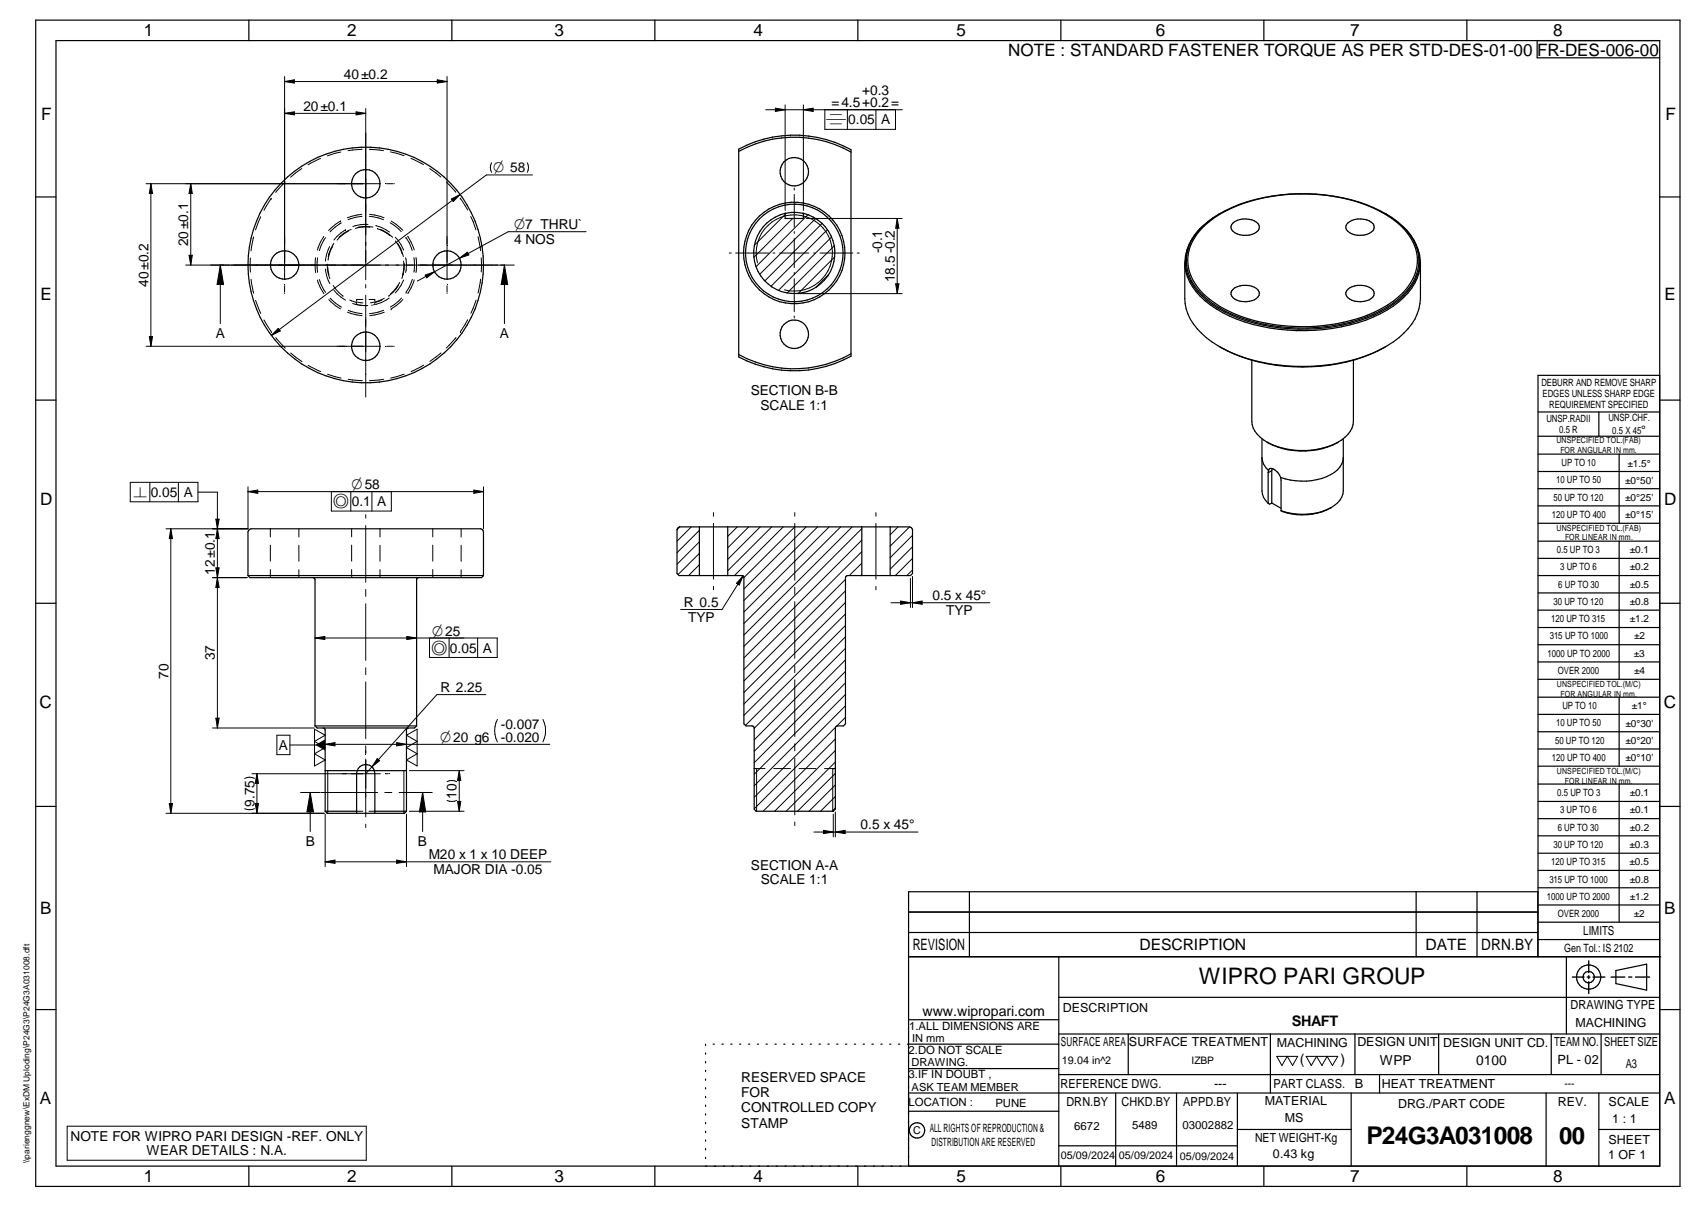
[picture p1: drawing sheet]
<svg xmlns="http://www.w3.org/2000/svg" width="420mm" height="297mm" viewBox="0 0 420 297" stroke-linecap="round" stroke-linejoin="round" font-family="sans-serif">
<g fill="none" stroke="#000" stroke-width=".3">
<path d="M8.8 5h405v287h-405zM13.8 10h395v277h-395zM61.3 5v5M111.3 5v5M161.3 5v5M211.3 5v5M261.3 5v5M311.3 5v5M361.3 5v5M378.6 10v4.2h30.2M181.9 37.3a28.5 28.5 0 0 1 27.7 .1M181.9 36.7a29 29 0 0 1 27.7 .1v50.9a29.1 29.1 0 0 1-27.7 .1z"/>
<path d="M8.8 48.5h5M193.4 52.5a10 10 0 0 0-6 15.4 10 10 0 0 0 16.5 0 10 10 0 0 0-6-15.4M193.4 52.5a10.8 10.8 0 0 1 4.5 0M197.9 52.5v1.3h-4.5v-1.3M296.2 55.8a31.7 31.7 0 0 1 17-7.5 45.4 45.4 0 0 1 26.7 3.6 18 18 0 0 1 8.8 8.5 10.8 10.8 0 0 1-3.3 12.2 31.7 31.7 0 0 1-17 7.5 43.9 43.9 0 0 1-28.2-4.5 15 15 0 0 1-7.9-10.2 11.4 11.4 0 0 1 3.9-9.6zM296.6 55.6a31.8 31.8 0 0 1 17.2-7.3 43.9 43.9 0 0 1 26.4 3.9 15.8 15.8 0 0 1 8.7 10 11.2 11.2 0 0 1-4.4 10.8 32.9 32.9 0 0 1-17.7 7 43.6 43.6 0 0 1-26.2-4.5 15.7 15.7 0 0 1-7.7-8.9 10.9 10.9 0 0 1 3.7-11zM296.6 55.3a11.5 11.5 0 0 0-3.6 14.1 22.8 22.8 0 0 0 13.6 9.8 47 47 0 0 0 33.4-2 18.4 18.4 0 0 0 9-8.7l.5-1.3 .3-2.6M300.6 52.5l-.2 .1a20.5 20.5 0 0 0-5.3 4.2M303.7 54.9a5 5 0 0 1 6.1 .1 1.53 1.53 0 0 1-.9 2.4 4.9 4.9 0 0 1-5.6-.8 1.26 1.26 0 0 1 .4-1.7zM332 54.9a5 5 0 0 1 6.1 .1 1.57 1.57 0 0 1-.9 2.4 4.9 4.9 0 0 1-5.6-.8 1.26 1.26 0 0 1 .4-1.7zM341.1 52.5l.1 .1a21 21 0 0 1 5.2 4.1M345.5 55.7l1 1"/>
<path d="M346.4 56.7a10.6 10.6 0 0 1 .4 14.8 26.4 26.4 0 0 1-13.9 8 46.8 46.8 0 0 1-31.2-2.7 17.6 17.6 0 0 1-9.4-9.9 10.7 10.7 0 0 1 2.8-10.1M346.5 56.7a13.9 13.9 0 0 1 3.2 6.2M408.8 48.5h5M291.8 64.6v8.8a12.6 12.6 0 0 0 5.3 9.7 37.6 37.6 0 0 0 22.6 7.1 40.6 40.6 0 0 0 23.5-6.1 13.8 13.8 0 0 0 6.6-10.7v-8.8M303.7 71.2a5 5 0 0 1 6.1 .2 1.53 1.53 0 0 1-.9 2.4 5.3 5.3 0 0 1-5.2-.5 1.29 1.29 0 0 1 0-2.1zM332 71.2a5 5 0 0 1 6.1 .2 1.57 1.57 0 0 1-.9 2.4 5 5 0 0 1-5.6-.9 1.22 1.22 0 0 1 .4-1.7zM349.7 62.9l.1 1.7M8.8 98.5h5M209.6 87.1a28.4 28.4 0 0 1-27.7 .1M300.3 85.3a44.6 44.6 0 0 0 37.3 1.9l3.7-1.9M308.3 88.6v15.1a6.3 6.3 0 0 0 4 5.3M333.3 88.6v15.1a6.3 6.3 0 0 1-4 5.3"/>
<path d="M408.8 92.4h-30v143.1M408.8 98.5h5M310.8 112.6a4.5 4.5 0 0 0 1.6 3.2M310.8 108v12.8a4.2 4.2 0 0 0 1.5 3.1M312.3 116.3v7.6M312.4 115.8l-.1 .5M313.2 115.8v8M313.2 115.8l-.9 .5M313.3 115.3a3.7 3.7 0 0 1 2.1 2.2M313.3 115.3h-.6l-.3 .5M313.3 115.3l-.1 .5M313.3 109.5a20.5 20.5 0 0 0 15 0"/>
<path d="M315.4 117.5l.1 8.2M329.4 108.9a18.6 18.6 0 0 1-17.2 0M330.8 112.6a5.5 5.5 0 0 1-4.1 4.7 16.1 16.1 0 0 1-11.3 .2M330.8 108v12.8a5.5 5.5 0 0 1-4 4.6 16.2 16.2 0 0 1-11.3 .3M378.8 101.4h30M378.8 107.4h30M378.8 111.8h30M378.8 116h30M393.8 101.4v6M398.8 111.8v17M166.9 130l.5-.3h56.6l.6 .3 .1 .3v10.8l-.5 .5h-15.5l-.5 .6v35.9l-.5 .5-1.7 .1-.3 .5v19.9l-.5 .5h-19l-.5-.5v-19.9l-.2-.5-1.8-.1-.5-.5v-36.2l-.5-.3h-15.5l-.5-.5zM172.2 129.7v11.9"/>
<path d="M179.2 129.7v11.9M212.2 129.7v11.9M219.2 129.7v11.9M313.2 123.8l-.5 .3-.4-.2M313.2 123.8l2.3 1.3M327.9 124.9a14.6 14.6 0 0 1-12.4 .8M378.8 120.3h30M378.8 124.5h30M378.8 128.8h30M378.8 133.2h30M378.8 137.4h30M398.8 133.2v34"/>
<path d="M8.8 148.5h5M61.1 141.6v-10.7l.7-.8h56.6l.5 .4 .2 .4v10.7M61.1 141.6h58M61.1 141.6l.5 .6h57l.5-.6M77.1 142.2l.5 .5v35.9M103.1 142.2l-.5 .2v.3v35.9M378.8 141.6h30M378.8 145.9h30M378.8 150.2h30M378.8 154.4h30M378.8 158.7h30M408.8 148.5h5"/>
<path d="M77.6 178.6h25M77.6 178.6l.5 .6h24l.5-.6M79.6 179.2l.4 .2 .1 .3v19.9M100.6 179.2l-.5 .2v.3v19.9M378.8 162.9h30M378.8 167.2h30M378.8 171.6h30M378.8 175.8h30M398.8 171.6v17M8.8 198.5h5M80.1 199.6l.5 .6h19l.5-.6M80.1 199.6h7.7"/>
<path d="M80.1 189.7h20M92.3 199.6h7.8M185.7 189.1h.6M205.1 189.1h.6M378.8 180.1h30M378.8 184.3h30M378.8 188.6h30M378.8 193h30M378.8 197.2h30M398.8 193v33.9M408.8 198.5h5M87.8 200.2v-9.8a2.24 2.24 0 0 1 2.3-2.2 2.24 2.24 0 0 1 2.2 2.2v9.8"/>
<path d="M238.7 219.5v16M348.8 219.5v16M363.8 219.5v16M378.8 201.5h30M378.8 205.7h30M378.8 210h30M378.8 214.2h30M378.8 218.5h30M223.8 235.5h185.2M223.8 229.5h154.9M223.8 224.5h154.9M260.8 235.5v51.5"/>
<path d="M378.7 235.5v-16h-154.9v67.5M378.8 222.7h30M378.8 226.9h30M378.8 231.2h30M385.8 235.5v19M398 238.8l7.5-1.5v6.4l-7.5-1.6zM8.8 248.5h5M173.8 257v.3M173.8 259.1v.3M175.6 257h.3M177.8 257h.3M180 257h.3"/>
<path d="M182.1 257h.3M184.4 257h.2M186.5 257h.3M188.7 257h.3M190.9 257h.3M193 257h.3M195.2 257h.3M197.4 257h.3M199.5 257h.3M201.7 257h.3M203.9 257h.3M206.1 257h.3"/>
<path d="M208.2 257h.4M210.4 257h.3M212.6 257h.3M214.7 257h.4M216.9 257h.3M219.1 257h.3M221.3 257h.3M223.8 251h37M260.8 257h-37.3M260.8 245.4h148M260.8 254.5h148M277.9 254.5v10"/>
<path d="M312.9 254.5v14.5M333.7 254.5v10M354.3 254.5v10M382 254.5v10M394.3 254.5v10M408.8 248.5h5M173.8 261.2v.4M173.8 263.4v.3M173.8 265.6v.3M173.8 267.7v.3M173.8 269.8v.3M173.8 271.9v.4"/>
<path d="M173.8 274.1v.3M173.8 276.3v.3M173.8 278.4v.3M223.8 269h185M223.8 263h37M223.8 273.5h37M260.8 264.5h148M274.8 269v18M289.8 269v18M304.7 269v18M304.7 278h28.1M332.8 269v18"/>
<path d="M339.8 264.5v4.5M380.8 269v18M393.8 269v18M393.8 278h15M61.3 287v5M111.3 287v5M161.3 287v5M173.8 280.5v.3M173.8 282.7v.3M173.8 284.8v.3M211.3 287v5M260.8 282h43.9"/>
<path d="M261.3 287v5M311.3 287v5M361.3 287v5"/>
<circle cx="90.1" cy="45.2" r="3.5"/>
<circle cx="195.6" cy="42.3" r="3.5"/>
<circle cx="70.1" cy="65.2" r="3.5"/>
<circle cx="90.1" cy="65.2" r="29"/>
<circle cx="110.1" cy="65.2" r="3.5"/>
<circle cx="195.6" cy="62.3" r="12.5"/>
<circle cx="195.6" cy="62.3" r="12"/>
<circle cx="90.1" cy="85.2" r="3.5"/>
<circle cx="195.6" cy="82.3" r="3.5"/>
<circle cx="391.3" cy="240.5" r="2.99"/>
<circle cx="391.3" cy="240.5" r="1.41"/>
<circle cx="225.9" cy="278.2" r="1.89"/>
</g>
<g fill="none" stroke="#000" stroke-width=".25">
<path d="M70.1 18.8v50M107.7 19.6l2.4 .5-2.4 .3zM110.1 18.8v50M70.1 20.1l2.4-.5v.8zM70.1 27.9l2.4-.4v.8zM70.1 20.1h40M70.1 27.9h20M78.9 39l-3 1.6M83.9 37.4l-3.3 1M87.7 27.5l2.4 .4-2.4 .4zM89.2 36.7l-3.5 .4M90.1 26.7v42.1"/>
<path d="M91 36.7l3.4 .4M96.2 37.4l3.3 .9M101.2 39l3.1 1.5M188.6 27h33.6M191 26.6l2.4 .4-2.4 .4zM193.4 25.8v26M197.9 25.8v26M197.9 27l2.4-.4v.8zM203.1 27v4.8h17.4v-4.8M208.7 27v4.8M215.7 27v4.8M36 45.2h57.7"/>
<path d="M37.2 45.2l.4 2.4h-.8zM37.2 45.2v40M47 45.2v20M47 45.2l.4 2.4h-.8zM62.5 58.3l-.7 3.4M64.2 53.3l-1.3 3.3M66.8 48.8l-1.8 2.9M66.8 48.8h.1M70.2 44.8l-2.3 2.6M74.3 41.5l-2.7 2.1M79.7 58.2l-.8 1.4-.7 2M80.2 58.5l-1.1 1.9-.5 1.3"/>
<path d="M82.2 59.9a8.8 8.8 0 0 0-1.4 3.3M83.9 54.4h.1M83.9 54.4l-1.3 .8-1.7 1.5M84.1 54.9l-1.6 1-1.2 1.2M85.1 56.6h.1M85.1 56.6l-2.1 1.6-.8 .9M85.8 56.9l-1.2 .7-1.6 1.5M86.5 56.5a7.7 7.7 0 0 0-3 1.9M89.1 52.7l-3.6 .9M89.1 53.3l-1.5 .2-1.9 .6M90.6 55.2a8.5 8.5 0 0 0-3.7 .6M91 53.3l2.2 .3 1.2 .5"/>
<path d="M91 52.7l1.3 .2 2.3 .7M91.1 55.9a8.3 8.3 0 0 0-3.6 .3M91.9 55.9l-1.2-.1-2.4 .1M92.5 55.5a8.3 8.3 0 0 1 3.4 1.6M92.9 56.3l1.3 .5 1.8 1.2M93.7 56.4a8.4 8.4 0 0 1 3 2M95.2 45.2h1.6M96.1 54.8l1 .7 1.7 1.5M96.3 54.4l1.3 .8 1.6 1.5M97 45.2h.1M97.4 59.3a8.6 8.6 0 0 1 1.6 3.1M97.4 58.4a8.8 8.8 0 0 1 2 3.2"/>
<path d="M97.9 59.9a8.1 8.1 0 0 1 1.4 3.3M100 58.5h.1M100 58.5l.8 1.2 .7 1.9M100.4 58.2l.9 1.4 .7 1.9M105.8 41.5l2.8 2.1M109.9 44.8l2.4 2.5M111.2 49l2.1-1.1-1.7 1.7zM113.3 47.9l-46.5 34.6M113.4 48.8h.1M113.4 48.8l1.8 2.9M115.9 53.3l1.3 3.3M117.7 58.3l.7 3.4"/>
<path d="M121.1 40a2.52 2.52 0 0 0 0 2.4M129.9 40a2.52 2.52 0 0 1 0 2.4M131.1 43.1h-11.3l-6.5 4.8M144.3 57h-19.1l-22.4 12.2M193.4 52.8l-7.6 7.6M195.2 53.8l-9.5 9.5M195.6 46.3v.5M195.6 47.8v8.1M195.6 57v.4M195.6 58.7v7.2M198.6 53.8h23.6M199 52.8l-12.8 12.8"/>
<path d="M200.9 53.8l-13.8 13.7M202.5 55l-14.1 14.1M203.8 56.5l-13.9 13.9M204.8 58.3l-13.1 13.2M221 53.8v18.5M221 53.8l.4 2.4h-.8zM45.8 65.2h80.9M46.6 62.8h.8l-.4 2.4zM54.3 65.2l.8 4.8h-1.6zM54.3 65.2v14.4M61.7 63.5v3.5M61.8 68.7l.7 3.5"/>
<path d="M62.9 73.9l1.3 3.2M65 78.7l1.8 2.9M70.1 70.3v1.6M70.1 72.1v.1M77.8 63.4l-.2 1.8 .2 1.9M78.2 68.9l.7 1.9 .9 1.5M78.2 63.5l-.1 1 .1 2.5M78.6 68.8l.5 1.3 1.1 1.9M80.2 66.2a8.3 8.3 0 0 0 1 3.6M80.6 65v1.3l.6 2.3M80.6 65h.1M80.8 65.9l.2 1.7"/>
<path d="M81 73.7l1.6 1.5 1.3 .8M81.2 60.7a8.6 8.6 0 0 0-1 3.6M81.3 73.4l1.2 1.1 1.6 1.1M81.9 60.6a7.9 7.9 0 0 0-1.1 3.4M82.1 70.3l1.3 1.7 1.1 .9M82.2 71.4l.8 .9 2.1 1.6M85.6 76.8l3.5 .9M85.8 76.4l1.8 .6 1.6 .2M86.1 73.8l1.7 .7M86.9 74.7l1.9 .4M87.7 74.3l1.7 .2M87.8 74.5v.5"/>
<path d="M88 75h.2M88.5 75.1h.3M88.8 75.1l1.8 .1M88.8 75.1h.4M89.4 73.7h-1.6v.4M89.7 75.2h.5M90.1 70v.9M90.1 72.6v17.5M90.9 73.7h1.4v.4M91.5 75.1h.2M92.2 75h-.2M92.3 74.6v.4"/>
<path d="M94.1 73.8l-1.8 .7M94.5 76.4l-1.3 .4-2.2 .4M94.6 73.4a8.1 8.1 0 0 1-3.3 1.1M94.6 76.8l-3.6 .9M95.9 73.4a9.3 9.3 0 0 1-3.4 1.5M96.3 76h.1M98.1 70.2l-.5 .8-1.9 1.9M98.4 69.6l-.7 1.1-1.5 1.6M98.9 73.4l-1.8 1.6-1 .6M99.2 73.7l-1.6 1.5-1.3 .8M99.3 68.9a8.6 8.6 0 0 1-1.9 3.2M99.4 64.3a8.5 8.5 0 0 1-.3 3.5"/>
<path d="M99.6 65h.1M99.6 65l-.3 2.6-.3 .9M99.9 63.4a7.9 7.9 0 0 1 0 3.7M100 71.9h.1M101.5 68.7l-.7 2-.8 1.2M101.9 63.4l.2 1.8-.2 1.8M102 68.9l-.7 1.9-.9 1.4M102.4 63.4l.2 1.8-.2 1.9M104.7 67.7l2.3-.8-1.9 1.5zM110.1 70.3v1.6M110.1 72.1v.1M113.1 63.5l2-1.4 .4 .6z"/>
<path d="M115.2 78.7l-1.8 2.9M117.3 73.9l-1.3 3.2M118.4 68.7l-.7 3.4M118.5 63.5v3.4M124.2 65.2l.8 4.8h-1.6zM124.2 65.2v14.4M179.6 62.3h.5M181.2 62.3h8.1M186.6 64.7a9.4 9.4 0 0 1 8.2-11.8 9.4 9.4 0 0 1 10.2 10.2 9.4 9.4 0 0 1-11.8 8.2M190.4 62.3h.4M192 62.3h7.2M195.6 67.1v.4"/>
<path d="M195.6 68.6v8.1M195.6 77.8v.5M196.3 72.3h25.9M200.4 62.3h.5M202 62.3h8M204.1 67.5l-3.2 3.3M205.4 60.5l-11.5 11.6M205.6 63.2l-9 9M211.1 62.3h.5M220.6 69.8h.8l-.4 2.5zM36 85.2h57.7M36.8 82.8h.8l-.4 2.4z"/>
<path d="M66.8 81.7h.1M67.9 83.1l2.4 2.6M68.5 80.8l.5 .6-2.2 1.1zM71.6 86.9l2.8 2.1M75.9 89.9l3.1 1.5M80.7 92.1l3.3 .9M85.8 93.3l3.4 .4M90.1 90.3v7.4M94.5 93.3l-3.5 .4M95.2 85.2h1.6M97 85.2h.1M99.6 92.1l-3.4 .9"/>
<path d="M104.3 89.9l-3 1.5M108.6 86.9l-2.7 2M112.3 83.1l-2.4 2.5M113.4 81.6h.1M32.1 118.7h16.7v4.8h-16.7zM36.9 118.7v4.8M43.9 118.7v4.8M61.1 119.8v10.3h-20.2M119.1 119.8v10.3M42.1 130.1l.4 2.4h-.8zM42.1 130.1v70.1M48.8 121.1h4.7v58.1"/>
<path d="M53.2 139.7h.8l-.5 2.5zM53.2 127.8h.8l-.5 2.3zM53.5 130.1l.5 2.4h-.8zM61.1 121l2.4-.4v.8zM61.1 121h58M66.6 130.1v2M66.6 134.2v3.9M73.6 130.1v2.1M73.6 134.2v3.9M81.6 121v4.8h14.8v-4.8M86.4 121v4.8M86.6 130.1v2"/>
<path d="M86.6 134.2v3.9M90.1 126.7v.8M90.1 129.3v14M91.6 121v4.8M93.6 130.1v2.1M93.6 134.2v3.9M106.6 130.1v2M106.6 134.2v3.9M113.6 130.1v2.1M113.6 134.2v3.9M116.7 120.6l2.4 .4-2.4 .4zM167.4 129.7l-.7 .6"/>
<path d="M170.3 129.7l-3.6 3.5M172.2 130.5l-5.5 5.5M172.2 133.4l-5.5 5.5M172.2 136.2l-5.2 5.2M172.2 139l-2.6 2.6M175.7 126.2v.8M175.7 128.8v13.7M181.6 129.7l-2.4 2.3M184.4 129.7l-5.2 5.1M187.2 129.7l-8 8M190.1 129.7l-10.9 10.8M192.9 129.7l-12 11.9"/>
<path d="M195.7 129.7l-12.5 12.5M195.7 126.2v.8M195.7 128.8v14M198.5 129.7l-15.3 15.2M201.4 129.7l-18.2 18.1M204.2 129.7l-21 20.9M207 129.7l-23.8 23.8M209.9 129.7l-26.7 26.6M212.2 138.6l-3 3M212.2 130.1l-29 29M212.2 132.9l-29 29M212.2 135.8l-29 29"/>
<path d="M215.7 126.2v.8M215.7 128.8v13.7M221.2 129.7l-2 1.9M224 129.7l-4.8 4.7M224.7 137.4l-4.2 4.2M224.7 131.7l-5.5 5.5M224.7 134.6l-5.5 5.5M52.4 142.2h8.5M53.5 142.2l.5 2.4h-.8zM66.6 140.2v2M73.6 140.2v2M77.6 157l2.4-.4v.8z"/>
<path d="M86.6 140.2v2M90.1 145.1v1.7M90.1 148.6v13.9M93.6 140.2v2M100.2 156.6l2.4 .4-2.4 .4zM105.8 157v4.8h16.7v-4.8h-44.9M106.6 140.2v2M110.6 157v4.8M113.6 140.2v2M117.6 157v4.8M175.7 144.3v.9M183 141.7l-.9 2.3-.7-.4z"/>
<path d="M183 141.7l-5.2 8.3h-10.2M195.7 144.6v1.7M195.7 148.1v13.9M208.2 142.6l-25 25M208.2 148.3l-25 25M208.2 145.4l-25 25M208.2 151.1l-25 25M208.2 153.9l-24.6 24.6M208.2 156.7l-22.5 22.5M208.2 159.6l-22.5 22.5M212.2 141.4l-.2 .2M215.7 144.3v.9"/>
<path d="M219.4 148.3h24.4M221.8 147.9l2.4 .4-2.4 .4zM224.2 142.4v7.1M224.7 140.3l-1.4 1.3M224.7 141.9v7.6M224.7 148.3l2.4-.4v.8zM52.4 179.2h25M53.2 176.7h.8l-.5 2.5zM77.5 179.5l2.6 1.4-2.6 1.6 2.6 1.5-2.6 1.5 2.6 1.5-2.6 1.5zM90.1 164.3v1.7M90.1 167.8v14M119.7 170.9h-12.1l-17.5 19.5"/>
<path d="M122.5 177a6 6 0 0 0 0 5.6M133.7 177a6.4 6.4 0 0 1 0 5.6M195.7 163.8v1.7M195.7 167.3v14M205.8 179l-20.1 20.1M208.2 176.5l-2.1 2.2M208.2 162.4l-22.5 22.5M208.2 165.2l-22.5 22.5M208.2 168.1l-22.5 22.4M208.2 170.9l-22.5 22.5M208.2 173.7l-22.5 22.5M41.7 197.7h.8l-.4 2.5z"/>
<path d="M60.3 199a2.99 2.99 0 0 0 2.4 0M60.3 191.6a2.6 2.6 0 0 1 2.4 0M62 190.4h31.7M62.9 197.7h.8l-.4 2.5zM63.3 190.4v9.8M63.3 190.4l.4 2.4h-.8zM68.2 180.9h3.2v4.8h-3.2zM71.4 183.3h8.7M74 195h4.8M76.4 195v9.6M76.4 195l.8 4.8h-1.6zM79 195h14"/>
<path d="M80.1 183.2l2.4-.4v.8zM80.1 183.2h55.3M80.7 189.7v10.5M87.8 199.6h1.6M90.1 183.6v1.9M90.1 186.8v14.2M90.9 199.6h1.4M92.9 186.7l.6 .5-1.9 1.5zM94.8 195h1.7M95 190.4h.7M97.7 182.8l2.4 .4-2.4 .4zM98.3 195h8.2"/>
<path d="M99.5 189.7v10.5M100.1 180.9l2.6-1.4v9l-2.6-1.5 2.6-1.5-2.6-1.5 2.6-1.5zM100.8 199.6h13.5M100.8 189.7h13.5M104.1 195l.7 4.8h-1.5zM104.1 195v9.6M110.1 197a2.89 2.89 0 0 0 2.4 0M110.1 192.4a2.52 2.52 0 0 1 2.4 0M112.7 197.2h.8l-.4 2.4zM113.1 189.7l.4 2.4h-.8zM113.1 189.7v9.9M188.4 189.1h-2.1v10.5"/>
<path d="M190.6 189.1h4.1M195.7 183v1.8M195.7 186.6v13.9M196.8 189.1h4.1M203.1 189.1h2v10.5M205.7 198.8l-.8 .8M205.7 196l-3.6 3.6M205.7 193.2l-6.4 6.4M205.7 190.3l-9.3 9.3M205.7 187.5l-12.1 12.1M205.7 184.7l-14.9 14.9M205.7 181.9l-17.8 17.7"/>
<path d="M205.7 199.9v6.1M40.9 200.2h39M80.1 200.4v12.9M80.1 212.1h55.6M80.1 212.1l2.4-.4v.8zM90.1 202.8v.9M97.7 211.7l2.4 .4-2.4 .4zM100.1 200.4v12.9M195.7 202.3v.9M200.4 204.8h25.7M202.8 204.3l2.4 .5-2.4 .3zM205.2 200.4v5.6"/>
<path d="M205.7 204.8l2.4-.5v.8zM314.4 260h5.2l-1.3 2.2-1.3-2.2-1.3 2.2zM321.7 260h7.8l-1.3 2.2-1.4-2.2-1.2 2.2-1.3-2.2-1.4 2.2zM16.5 277.2h73.7v8.3h-73.7z"/>
</g>
<path d="M391.3 236.5v2.9M387.3 240.5h2.8M390.9 240.5h.7M391.3 240.1v.7M391.3 241.6v2.9M392.3 240.5h3M396.8 240.5h3.4M401.1 240.5h.8M402.8 240.5h3.5" fill="none" stroke="#000" stroke-width=".34"/>
<g fill="#000">
<path d="M70.1 20.1l2.4-.5v.8zM107.7 19.6l2.4 .5-2.4 .3zM70.1 27.9l2.4-.4v.8zM87.7 27.5l2.4 .4-2.4 .4zM191 26.6l2.4 .4-2.4 .4zM197.9 27l2.4-.4v.8zM37.2 45.2l.4 2.4h-.8zM47 45.2l.4 2.4h-.8zM111.2 49l2.1-1.1-1.7 1.7zM221 53.8l.4 2.4h-.8zM46.6 62.8h.8l-.4 2.4zM54.3 65.2l.8 4.8h-1.6z"/>
<path d="M104.7 67.7l2.3-.8-1.9 1.5zM113.1 63.5l2-1.4 .4 .6zM124.2 65.2l.8 4.8h-1.6zM220.6 69.8h.8l-.4 2.5zM36.8 82.8h.8l-.4 2.4zM68.5 80.8l.5 .6-2.2 1.2zM42.1 130.1l.4 2.4h-.8zM53.5 130.1l.5 2.4h-.8zM53.2 139.7h.8l-.5 2.5zM53.2 127.8h.8l-.5 2.3zM61.1 121l2.4-.4v.8zM116.7 120.6l2.4 .4-2.4 .4z"/>
<path d="M53.5 142.2l.5 2.4h-.8zM77.6 157l2.4-.4v.8zM100.2 156.6l2.4 .4-2.4 .4zM183 141.7l-.9 2.3-.7-.4zM221.8 147.9l2.4 .4-2.4 .4zM224.7 148.3l2.4-.4v.8zM53.2 176.7h.8l-.5 2.5zM41.7 197.7h.8l-.4 2.5zM62.9 197.7h.8l-.4 2.5zM63.3 190.4l.4 2.4h-.8zM76.4 195l.8 4.8h-1.6zM77.7 183.3l2.4-1.4v2.8z"/>
<path d="M80.1 183.2l2.4-.4v.8zM92.9 186.7l.6 .5-1.9 1.5zM97.7 182.8l2.4 .4-2.4 .4zM104.1 195l.7 4.8h-1.5zM112.7 197.2h.8l-.4 2.4zM113.1 189.7l.4 2.4h-.8zM80.1 212.1l2.4-.4v.8zM97.7 211.7l2.4 .4-2.4 .4zM202.8 204.3l2.4 .5-2.4 .3zM205.7 204.8l2.4-.5v.8z"/>
</g>
<text font-size="6" x="336.5" y="281.6">P24G3A031008</text>
<text font-size="5.9" x="384" y="281.6">00</text>
<text font-size="5.6" x="295.3" y="242.2">WIPRO PARI GROUP</text>
<g font-size="4.2">
<text x="35.4" y="9">1</text>
<text x="85.5" y="8.9">2</text>
<text x="136.6" y="9">3</text>
<text x="185.6" y="9">4</text>
<text x="235.6" y="9">5</text>
<text x="284.6" y="8.8">6</text>
<text x="332.6" y="9">7</text>
<text x="382.6" y="9">8</text>
<text x="248.3" y="13.8">NOTE : STANDARD FASTENER TORQUE AS PER STD-DES-01-00 FR-DES-006-00</text>
<text x="10.1" y="29.6">F</text>
<text x="410.2" y="29.6">F</text>
<text x="9.9" y="73.9">E</text>
<text x="409.9" y="73.9">E</text>
<text x="9.9" y="124.2">D</text>
<text x="409.9" y="124.2">D</text>
<text x="9.7" y="174.3">C</text>
<text x="409.7" y="174.3">C</text>
<text x="9.9" y="225">B</text>
<text x="409.8" y="225">B</text>
<text x="9.8" y="271.7">A</text>
<text x="409.8" y="271.7">A</text>
<text x="35.4" y="291">1</text>
<text x="85.5" y="290.9">2</text>
<text x="136.6" y="291">3</text>
<text x="185.6" y="291">4</text>
<text x="235.6" y="291">5</text>
<text x="284.6" y="290.8">6</text>
<text x="332.6" y="291">7</text>
<text x="382.6" y="291">8</text>
</g>
<g font-size="3.9">
<text x="224.8" y="233.8">REVISION</text>
<text x="280.7" y="233.8">DESCRIPTION</text>
<text x="351.1" y="233.8">DATE</text>
<text x="364.8" y="233.8">DRN.BY</text>
</g>
<g font-size="3.7">
<text x="203.4" y="30.6">d</text>
<text x="121.5" y="42.4">O 58</text>
<text x="126.6" y="56.4">O7 THRU`</text>
<text x="32.8" y="122.3">n</text>
<text x="82.1" y="124.6">a</text>
<text x="86.6" y="120.4">O58</text>
<text x="106.2" y="160.6">a</text>
<text x="106.5" y="156.4">O25</text>
<text x="108.4" y="182.6">O20 g6</text>
</g>
<text font-size="3.6" x="318.2" y="252.6">SHAFT</text>
<g font-size="3.5">
<text x="227.2" y="250">www.wipropari.com</text>
<text x="320.2" y="261.9">(</text>
<text x="330.1" y="261.9">)</text>
</g>
<g font-size="3.4">
<text x="84.7" y="19.5">40±0.2</text>
<text x="212.4" y="23.3">+0.3</text>
<text x="74.7" y="27.3">20±0.1</text>
<text x="204.8" y="26.4">=4.5+0.2=</text>
<text x="208.9" y="30.6">0.05 A</text>
<text x="46.3" y="60.6" transform="rotate(-90 46.3 60.6)">20±0.1</text>
<text x="126.6" y="60">4 NOS</text>
<text x="217.2" y="62.4" transform="rotate(-90 217.2 62.4)">-0.1</text>
<text x="36.6" y="70.6" transform="rotate(-90 36.6 70.6)">40±0.2</text>
<text x="220.4" y="69.4" transform="rotate(-90 220.4 69.4)">18.5-0.2</text>
<text x="53.1" y="83.2">A</text>
<text x="123.1" y="83.2">A</text>
<text x="184.9" y="97.2">SECTION B-B</text>
<text x="187.3" y="100.8">SCALE 1:1</text>
<text x="37.1" y="122.3">0.05 A</text>
<text x="86.6" y="124.6">0.1 A</text>
<text x="52.9" y="141.5" transform="rotate(-90 52.9 141.5)">12±0.1</text>
<text x="168.4" y="149.4">R 0.5</text>
<text x="229.6" y="147.7">0.5 x 45°</text>
<text x="169.4" y="153">TYP</text>
<text x="233" y="151.3">TYP</text>
<text x="110.8" y="160.6">0.05 A</text>
<text x="41.5" y="167" transform="rotate(-90 41.5 167)">70</text>
<text x="52.9" y="162.5" transform="rotate(-90 52.9 162.5)">37</text>
<text x="108.4" y="170.3">R 2.25</text>
<text x="123.3" y="179.5">-0.007</text>
<text x="68.7" y="184.5">A</text>
<text x="123.3" y="182.6">-0.020</text>
<text x="112.5" y="196.5" transform="rotate(-90 112.5 196.5)">10</text>
<text x="62.7" y="198.5" transform="rotate(-90 62.7 198.5)">9.75</text>
<text x="75.3" y="208.2">B</text>
<text x="102.9" y="208.2">B</text>
<text x="212" y="204.1">0.5 x 45°</text>
<text x="105.6" y="211.5">M20 x 1 x 10 DEEP</text>
<text x="106.8" y="215.1">MAJOR DIA -0.05</text>
<text x="184.9" y="214">SECTION A-A</text>
<text x="187.4" y="217.6">SCALE 1:1</text>
<text x="339.8" y="262.2">WPP</text>
<text x="363.6" y="262">0100</text>
<text x="182.6" y="266.2">RESERVED SPACE</text>
<text x="182.6" y="270">FOR</text>
<text x="182.6" y="273.7">CONTROLLED COPY</text>
<text x="17.4" y="280.8">NOTE FOR WIPRO PARI DESIGN -REF. ONLY</text>
<text x="182.6" y="277.5">STAMP</text>
<text x="36.1" y="284.4">WEAR DETAILS : N.A.</text>
</g>
<g font-size="3.1">
<text x="389.9" y="230.2">LIMITS</text>
<text x="261.8" y="249">DESCRIPTION</text>
<text x="386.8" y="248.4">DRAWING TYPE</text>
<text x="261.3" y="257.5">SURFACE AREA</text>
<text x="278" y="257.5">SURFACE TREATMENT</text>
<text x="314.5" y="257.6">MACHINING</text>
<text x="334.3" y="257.5">DESIGN UNIT</text>
<text x="355.4" y="257.6">DESIGN UNIT CD.</text>
<text x="382.8" y="257.3">TEAM NO.</text>
<text x="388" y="252.8">MACHINING</text>
<text x="395.1" y="257.4">SHEET SIZE</text>
<text x="383.6" y="261.9">PL - 02</text>
<text x="400.4" y="262.8">A3</text>
<text x="261.2" y="267.8">REFERENCE DWG.</text>
<text x="299" y="267.8">---</text>
<text x="313.6" y="267.7">PART CLASS.</text>
<text x="333.7" y="267.7">B</text>
<text x="340.3" y="267.7">HEAT TREATMENT</text>
<text x="262.6" y="272.2">DRN.BY</text>
<text x="276.2" y="272.1">CHKD.BY</text>
<text x="291.4" y="272.2">APPD.BY</text>
<text x="311.5" y="272">MATERIAL</text>
<text x="344.3" y="272.6">DRG./PART CODE</text>
<text x="383.7" y="272.2">REV.</text>
<text x="396.2" y="272.3">SCALE</text>
<text x="309.1" y="280.9">NET WEIGHT-Kg</text>
<text x="316.5" y="276.1">MS</text>
<text x="396.1" y="281.4">SHEET</text>
<text x="397.1" y="276.4">1 : 1</text>
<text x="313.5" y="285.1">0.43 kg</text>
<text x="396.1" y="285.3">1 OF 1</text>
</g>
<text font-size="3" x="404.2" y="106.8">°</text>
<g font-size="2.8">
<text x="385.2" y="234.4">Gen Tol.: IS 2102</text>
<text x="223.9" y="253.4">1.ALL DIMENSIONS ARE</text>
<text x="223.8" y="259.3">2.DO NOT SCALE</text>
<text x="223.8" y="265.4">3.IF IN DOUBT ,</text>
<text x="223.8" y="272.2">LOCATION :</text>
<text x="245.1" y="272.4">PUNE</text>
<text x="229" y="278.7">ALL RIGHTS OF REPRODUCTION &amp;</text>
<text x="264.6" y="278">6672</text>
<text x="278.8" y="277.7">5489</text>
<text x="291.2" y="277.9">03002882</text>
<text x="229.4" y="282.1">DISTRIBUTION ARE RESERVED</text>
</g>
<g font-size="2.7">
<text x="224.7" y="256.4">IN mm</text>
<text x="224.5" y="262.4">DRAWING.</text>
<text x="261.5" y="261.9">19.04 in^2</text>
<text x="224.5" y="268.4">ASK TEAM MEMBER</text>
<text x="224.9" y="279.2">C</text>
<text x="261.3" y="285.2">05/09/2024</text>
<text x="275.6" y="285.2">05/09/2024</text>
<text x="290.6" y="285.4">05/09/2024</text>
</g>
<g font-size="2.5">
<text x="379.6" y="95">DEBURR AND REMOVE SHARP</text>
<text x="379.9" y="97.7">EDGES UNLESS SHARP EDGE</text>
<text x="381.5" y="100.5">REQUIREMENT SPECIFIED</text>
<text x="380.9" y="103.8">UNSP.RADII</text>
<text x="384" y="106.6">0.5 R</text>
<text x="396.1" y="103.6">UNSP.CHF.</text>
<text x="397.1" y="106.8">0.5 X 45</text>
<text x="383.2" y="119">10 UP TO 50</text>
<text x="384.6" y="114.7">UP TO 10</text>
<text x="400.3" y="119">±0°50'</text>
<text x="400.8" y="114.8">±1.5°</text>
<text x="382.6" y="123.2">50 UP TO 120</text>
<text x="400.3" y="123.2">±0°25'</text>
<text x="382.2" y="127.4">120 UP TO 400</text>
<text x="400.3" y="127.4">±0°15'</text>
<text x="383.4" y="136.1">0.5 UP TO 3</text>
<text x="401.4" y="136.1">±0.1</text>
<text x="384.2" y="140.4">3 UP TO 6</text>
<text x="401.4" y="140.3">±0.2</text>
<text x="382.6" y="148.8">30 UP TO 120</text>
<text x="383.8" y="144.6">6 UP TO 30</text>
<text x="401.4" y="148.9">±0.8</text>
<text x="401.4" y="144.7">±0.5</text>
<text x="382" y="153.1">120 UP TO 315</text>
<text x="401.4" y="153.1">±1.2</text>
<text x="381.2" y="161.6">1000 UP TO 2000</text>
<text x="381.7" y="157.4">315 UP TO 1000</text>
<text x="402.4" y="161.6">±3</text>
<text x="402.5" y="157.4">±2</text>
<text x="383.7" y="165.9">OVER 2000</text>
<text x="402.5" y="165.9">±4</text>
<text x="383.2" y="178.8">10 UP TO 50</text>
<text x="384.8" y="174.5">UP TO 10</text>
<text x="400.3" y="178.8">±0°30'</text>
<text x="401.9" y="174.6">±1°</text>
<text x="383" y="183">50 UP TO 120</text>
<text x="400.3" y="183.1">±0°20'</text>
<text x="382.2" y="187.3">120 UP TO 400</text>
<text x="400.3" y="187.3">±0°10'</text>
<text x="383.5" y="195.9">0.5 UP TO 3</text>
<text x="401.4" y="196">±0.1</text>
<text x="384.2" y="200.1">3 UP TO 6</text>
<text x="401.4" y="200.2">±0.1</text>
<text x="382.6" y="208.7">30 UP TO 120</text>
<text x="383.7" y="204.4">6 UP TO 30</text>
<text x="401.4" y="208.7">±0.3</text>
<text x="401.4" y="204.4">±0.2</text>
<text x="382" y="213">120 UP TO 315</text>
<text x="401.4" y="212.9">±0.5</text>
<text x="381" y="221.4">1000 UP TO 2000</text>
<text x="381.6" y="217.2">315 UP TO 1000</text>
<text x="401.4" y="221.4">±1.2</text>
<text x="401.4" y="217.2">±0.8</text>
<text x="383.7" y="225.7">OVER 2000</text>
<text x="402.4" y="225.7">±2</text>
<text x="293.4" y="261.9">IZBP</text>
<text x="385.3" y="267.5">---</text>
</g>
<g font-size="2.1">
<text x="383.3" y="109.1">UNSPECIFIED TOL.(FAB)</text>
<text x="384.3" y="111.4">FOR ANGULAR IN mm.</text>
<text x="383.4" y="130.6">UNSPECIFIED TOL.(FAB)</text>
<text x="385.4" y="133">FOR LINEAR IN mm.</text>
<text x="383.4" y="169">UNSPECIFIED TOL.(M/C)</text>
<text x="384.3" y="171.4">FOR ANGULAR IN mm.</text>
<text x="383.4" y="190.5">UNSPECIFIED TOL.(M/C)</text>
<text x="385.4" y="192.8">FOR LINEAR IN mm.</text>
<text x="7.2" y="286.3" transform="rotate(-90 7.2 286.3)">\\parienggnew\ExDM Uploding\P24G3\P24G3A031008.dft</text>
</g>
</svg>
